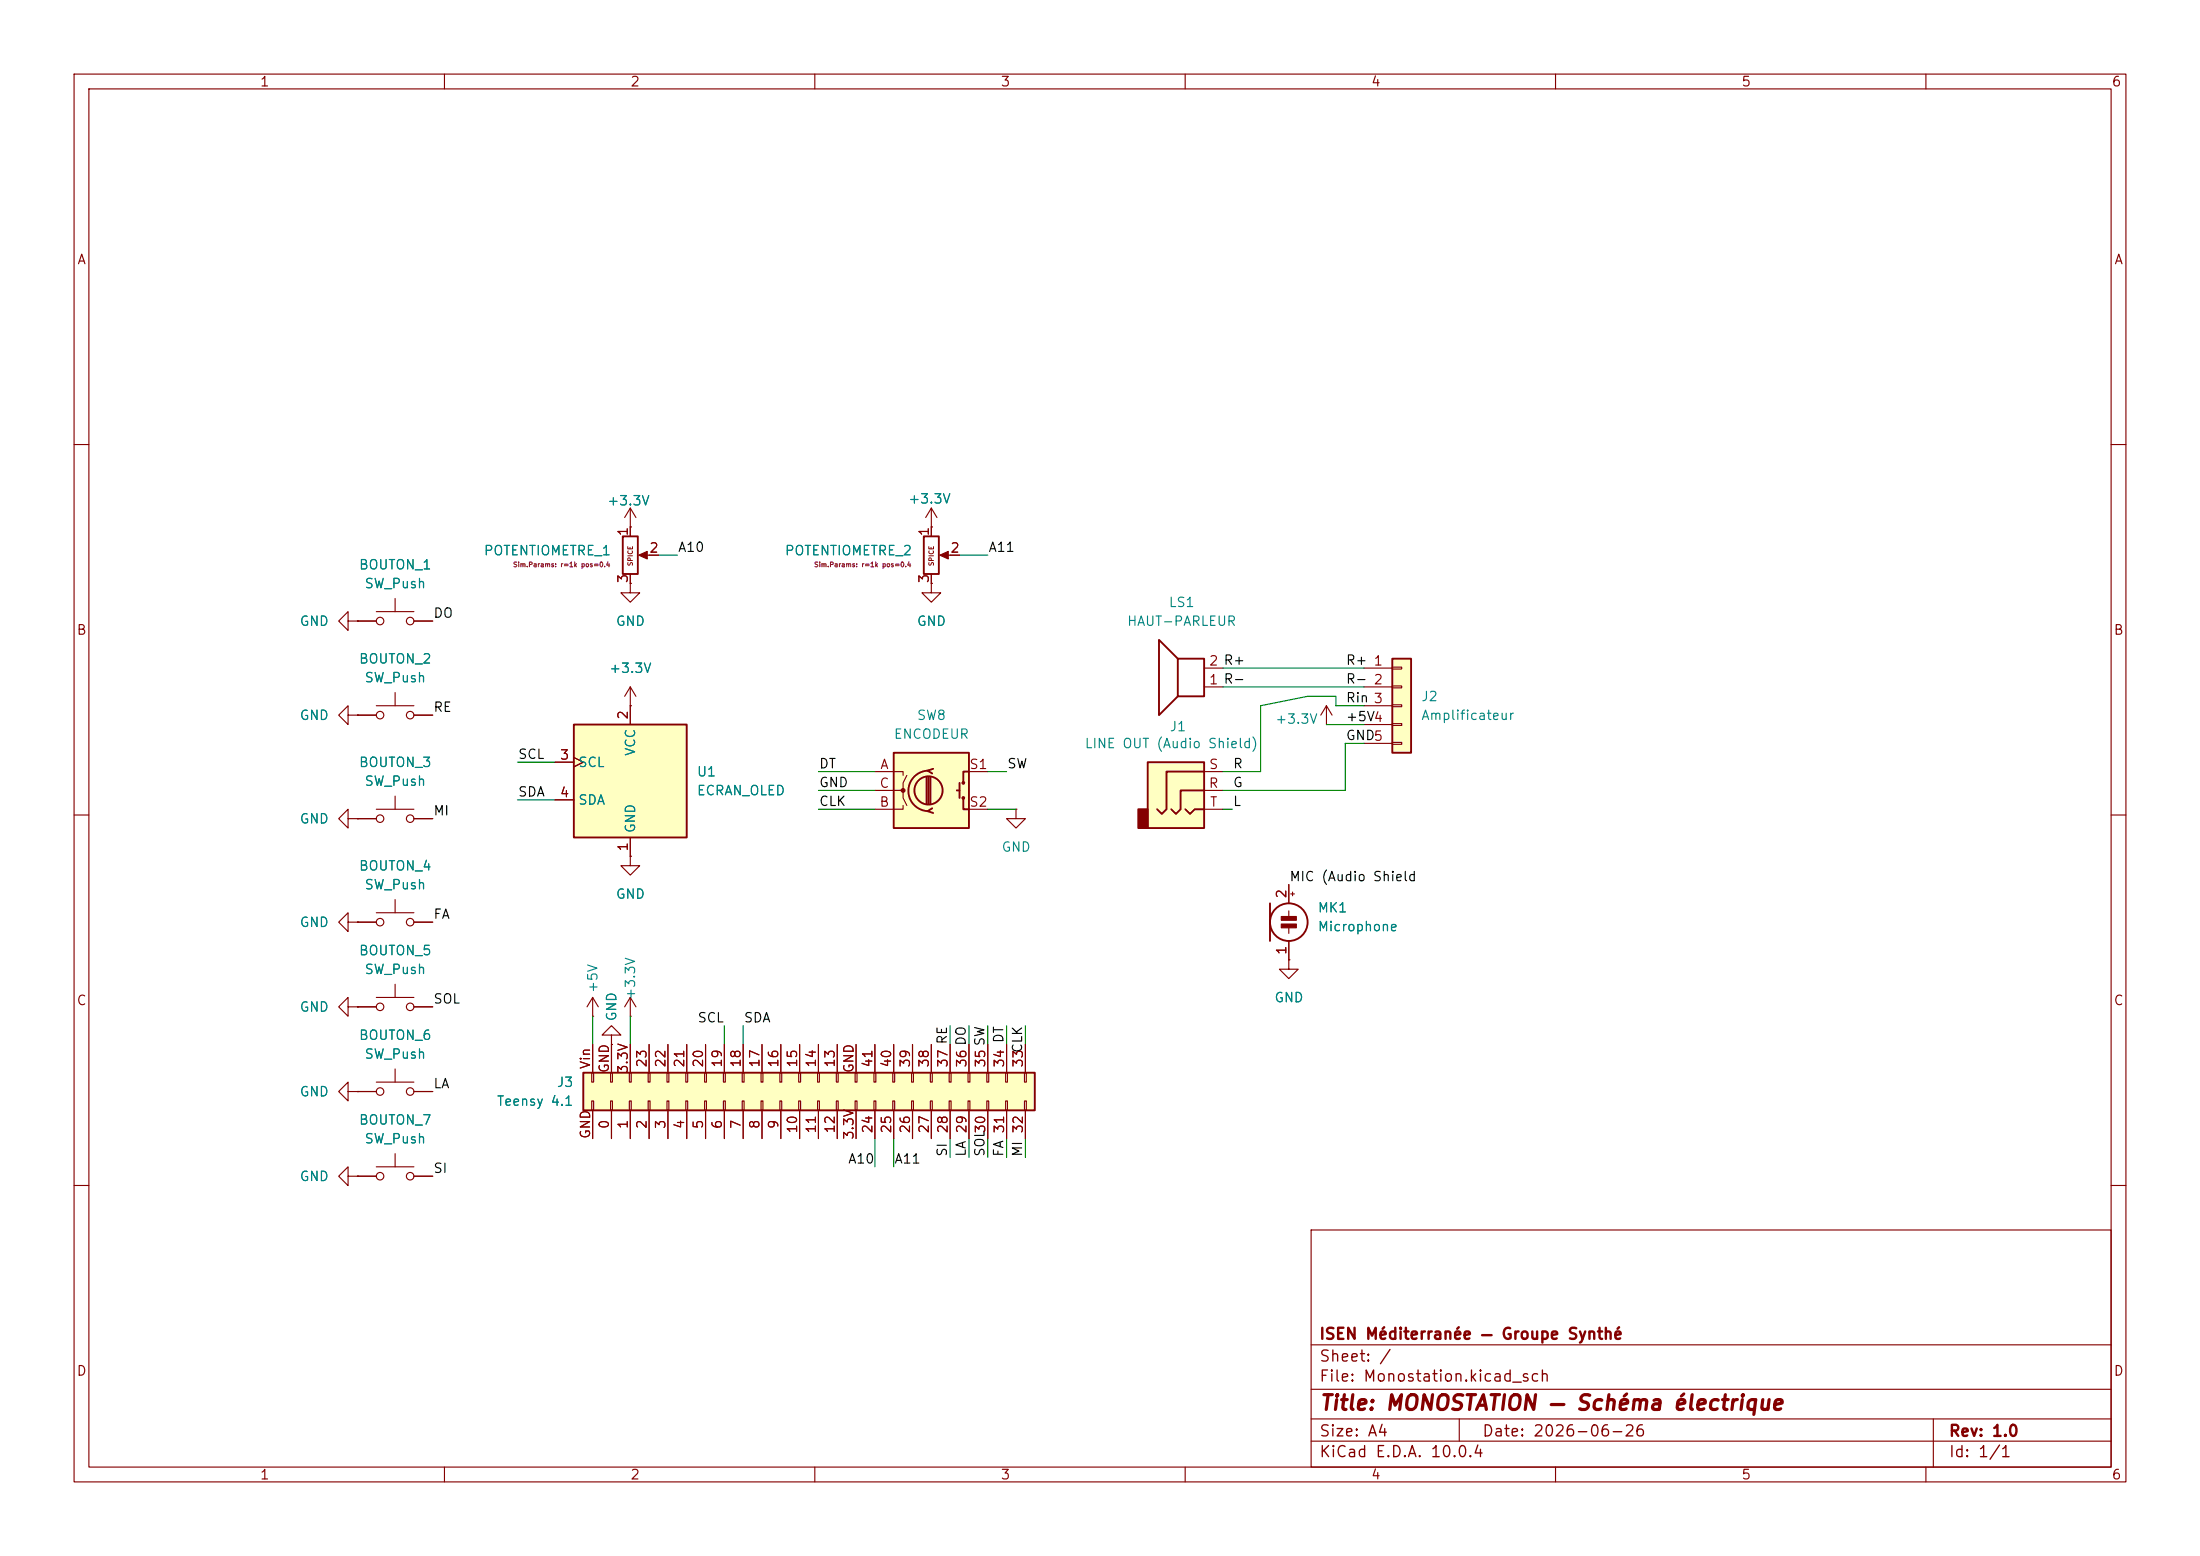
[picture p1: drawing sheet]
<svg xmlns="http://www.w3.org/2000/svg" width="297mm" height="210mm" viewBox="0 0 297 210" stroke-linecap="round" stroke-linejoin="round" font-family="sans-serif">
<g fill="none" stroke="#840000" stroke-width=".15">
<path d="M10 10h277v190h-277zM12 12h273v186h-273zM60 10v2M110 10v2M160 10v2M210 10v2M260 10v2M10 60h2M85.1 71.1h.1M85.1 78.7v1.3h1.3l-1.3 1.3-1.3-1.3h1.3M85.1 78.7h.1M85.1 68.6v3.8"/>
<path d="M85.1 77.5v1.2M85.1 68.6l-.8 1.3M85.1 68.6l.8 1.3M86.6 74.9h2.3M125.7 71.1h.1M125.7 78.7v1.3h1.3l-1.3 1.3-1.2-1.3h1.2M125.7 78.7h.1M125.7 68.6l-.7 1.3M125.7 68.6l.8 1.3M125.7 68.6v3.8M125.7 77.5v1.2M127.3 74.9h2.2"/>
<path d="M285 60h2M47 83.8v-1.2l-1.3 1.2 1.3 1.3v-1.3h1.3M47 96.5v-1.2l-1.3 1.2 1.3 1.3v-1.3h1.3M48.3 83.8h.1M48.3 96.5h.1M48.3 83.8h2.5M50.8 82.6h5.1M53.3 80.8v1.8M55.9 83.8h2.5M85.1 95.3h.1M85.1 92.7v2.6M85.1 92.7l-.8 1.3"/>
<path d="M85.1 92.7l.8 1.3M162.6 92.7h2.5M162.6 90.2h2.5M179.1 97.8h.1M179.1 95.3l-.8 1.2M179.1 95.3l.7 1.2M179.1 95.3v2.5M10 110h2M47 110.5v-1.3l-1.3 1.3 1.3 1.3v-1.3h1.3M48.3 110.5h.1M48.3 110.5h2.5M50.8 109.2h5.1"/>
<path d="M53.3 107.4v1.8M55.9 110.5h2.5M285 110h2M47 135.9v-1.3l-1.3 1.3 1.3 1.3v-1.3h1.3M47 124.5v-1.3l-1.3 1.3 1.3 1.2v-1.2h1.3M48.3 135.9h.1M48.3 124.5h.1M48.3 135.9h2.5M48.3 124.5h2.5M50.8 134.6h5.1M50.8 123.2h5.1M53.3 121.4v1.8"/>
<path d="M53.3 132.8v1.8M55.9 135.9h2.5M55.9 124.5h2.5M82.5 139.7h1.3l-1.3-1.3-1.2 1.3h1.2v1.3M47 158.8v-1.3l-1.3 1.3 1.3 1.2v-1.2h1.3M47 147.3v-1.2l-1.3 1.2 1.3 1.3v-1.3h1.3M48.3 158.8h.1M48.3 147.3h.1M48.3 158.8h2.5M48.3 147.3h2.5M50.8 157.5h5.1M50.8 146.1h5.1"/>
<path d="M53.3 144.3v1.8M53.3 155.7v1.8M55.9 158.8h2.5M55.9 147.3h2.5M82.5 141h.1M10 160h2M177 166h108v32h-108zM285 160h2M60 198v2M110 198v2M160 198v2M177 194.5h108"/>
<path d="M177 191.5h108M177 187.5h108M177 181.5h108M197 191.5v3M210 198v2M260 198v2M261 191.5v6.5"/>
<circle cx="51.3" cy="83.8" r=".51"/>
<circle cx="55.4" cy="83.8" r=".51"/>
<circle cx="51.3" cy="110.5" r=".51"/>
<circle cx="55.4" cy="110.5" r=".51"/>
<circle cx="51.3" cy="124.5" r=".51"/>
<circle cx="51.3" cy="135.9" r=".51"/>
<circle cx="55.4" cy="124.5" r=".51"/>
<circle cx="55.4" cy="135.9" r=".51"/>
<circle cx="51.3" cy="158.8" r=".51"/>
<circle cx="51.3" cy="147.3" r=".51"/>
<circle cx="55.4" cy="158.8" r=".51"/>
<circle cx="55.4" cy="147.3" r=".51"/>
</g>
<path d="M84.1 72.4h2v5.1h-2zM124.7 72.4h2v5.1h-2zM159 88.9h3.6v5.1h-3.6zM159 88.9l-2.5-2.5v10.1l2.5-2.5" fill="none" stroke="#840000" stroke-width=".25"/>
<g fill="#840000" stroke="#840000" stroke-width=".15">
<path d="M126.9 74.9l1.1-.5v1z"/>
<path d="M86.2 74.9l1.2-.5v1z"/>
</g>
<path d="M188 88.9h2.5v12.7h-2.5z" fill="#ffffc2"/>
<path d="M188 88.9h2.5v12.7h-2.5z" fill="none" stroke="#840000" stroke-width=".25"/>
<path d="M184.1 90.2h3.9M184.1 92.7h3.9M184.1 95.3h3.9M184.1 97.8h3.9M188 90h1.2v.3h-1.2zM188 92.6h1.2v.2h-1.2zM188 95.1h1.2v.3h-1.2zM188 97.7h1.2v.2h-1.2zM184.1 100.3h3.9M188 100.2h1.2v.3h-1.2z" fill="none" stroke="#840000" stroke-width=".15"/>
<path d="M120.6 101.6h10.2v10.2h-10.2z" fill="#ffffc2"/>
<g fill="none" stroke="#840000" stroke-width=".25">
<path d="M120.6 101.6h10.2v10.2h-10.2zM125.1 104.9v3.6M125.3 104a2.73 2.73 0 0 0-2.7 2.7 2.73 2.73 0 0 0 2.7 2.8M125.3 104.9v3.6M125.6 104.9v3.6M125.9 109.1l-.7 .4 .8 .2M126 103.8l-.8 .2 .7 .4M129.2 106.7h.3M129.5 105.7v2M130 107.7v1.5h.8M130.8 104.1h-.8v1.6"/>
<circle cx="125.3" cy="106.7" r="1.9"/>
<circle cx="130" cy="107.7" r=".13"/>
<circle cx="130" cy="105.7" r=".13"/>
</g>
<path d="M118.1 104.1h3.8v.5M118.1 106.7h3.8v1l.5 1M121.9 108.7v.5h-3.8M122.4 104.6l-.5 1.1v1h-.5M130.8 104.1h2.5M130.8 109.2h2.5M137.2 109.2v1.3h1.2l-1.2 1.3-1.3-1.3h1.3M137.2 109.2h.1" fill="none" stroke="#840000" stroke-width=".15"/>
<circle cx="121.9" cy="106.7" r=".25" fill="#840000" stroke="#840000" stroke-width=".15"/>
<path d="M77.5 97.8h15.2v15.2h-15.2z" fill="#ffffc2"/>
<g fill="none" stroke="#840000" stroke-width=".25">
<path d="M77.5 97.8h15.2v15.2h-15.2zM171.4 121.9v5.1"/>
<circle cx="174" cy="124.5" r="2.54"/>
</g>
<g fill="none" stroke="#840000" stroke-width=".15">
<path d="M85.1 95.3v2.5M74.9 102.9h2.6M74.9 108h2.6M77.5 102.2l1.2 .7-1.2 .6M85.1 113v2.6M174 119.4v2.5M174 129.5v1.3h1.3l-1.3 1.3-1.3-1.3h1.3M174 129.5h.1M174 122.9v.8M174 125.2v.8M174 127v2.5M174.2 120.7h.6"/>
<path d="M174.5 120.4v.5"/>
</g>
<g fill="#840000" stroke="#840000" stroke-width=".15">
<path d="M173 123.7h2v.5h-2z"/>
<path d="M173 124.7h2v.5h-2z"/>
</g>
<path d="M78.7 144.8h61v5.1h-61z" fill="#ffffc2"/>
<path d="M78.7 144.8h61v5.1h-61z" fill="none" stroke="#840000" stroke-width=".25"/>
<g fill="none" stroke="#840000" stroke-width=".15">
<path d="M48.3 96.5h2.5M50.8 95.3h5.1M53.3 93.5v1.8M55.9 96.5h2.5M85.1 115.6v1.2h1.3l-1.3 1.3-1.3-1.3h1.3M85.1 115.6h.1M80 137.2h.1M80 134.6v2.6M80 134.6l-.8 1.3M80 134.6l.8 1.3M85.1 137.2h.1M85.1 134.6v2.6"/>
<path d="M85.1 134.6l-.8 1.3M85.1 134.6l.8 1.3M79.9 148.6h.2v1.3h-.2zM79.9 144.8h.2v1.3h-.2zM80 141v3.8M80 149.9v3.8M82.4 148.6h.3v1.3h-.3zM82.4 144.8h.3v1.3h-.3zM82.5 141v3.8M82.5 149.9v3.8M85 148.6h.2v1.3h-.2zM85 144.8h.2v1.3h-.2z"/>
<path d="M85.1 141v3.8M85.1 149.9v3.8M87.5 148.6h.3v1.3h-.3zM87.5 144.8h.3v1.3h-.3zM87.6 141v3.8M87.6 149.9v3.8M90 148.6h.3v1.3h-.3zM90 144.8h.3v1.3h-.3zM90.2 141v3.8M90.2 149.9v3.8M92.6 148.6h.2v1.3h-.2zM92.6 144.8h.2v1.3h-.2z"/>
<path d="M92.7 141v3.8M92.7 149.9v3.8M95.1 148.6h.3v1.3h-.3zM95.1 144.8h.3v1.3h-.3zM95.2 141v3.8M95.2 149.9v3.8M97.7 148.6h.2v1.3h-.2zM97.7 144.8h.2v1.3h-.2zM97.8 141v3.8M97.8 149.9v3.8M100.2 148.6h.3v1.3h-.3zM100.2 144.8h.3v1.3h-.3z"/>
<path d="M100.3 141v3.8M100.3 149.9v3.8M102.7 148.6h.3v1.3h-.3zM102.7 144.8h.3v1.3h-.3zM102.9 141v3.8M102.9 149.9v3.8M105.3 148.6h.2v1.3h-.2zM105.3 144.8h.2v1.3h-.2zM105.4 141v3.8M105.4 149.9v3.8M107.8 148.6h.3v1.3h-.3zM107.8 144.8h.3v1.3h-.3z"/>
<path d="M107.9 141v3.8M107.9 149.9v3.8M110.4 148.6h.2v1.3h-.2zM110.4 144.8h.2v1.3h-.2zM110.5 141v3.8M110.5 149.9v3.8M112.9 148.6h.3v1.3h-.3zM112.9 144.8h.3v1.3h-.3zM113 141v3.8M113 149.9v3.8M115.4 148.6h.3v1.3h-.3zM115.4 144.8h.3v1.3h-.3z"/>
<path d="M115.6 141v3.8M115.6 149.9v3.8M118 148.6h.2v1.3h-.2zM118 144.8h.2v1.3h-.2zM118.1 141v3.8M118.1 149.9v3.8M120.5 148.6h.3v1.3h-.3zM120.5 144.8h.3v1.3h-.3zM120.6 141v3.8M120.6 149.9v3.8M123.1 148.6h.2v1.3h-.2zM123.1 144.8h.2v1.3h-.2z"/>
<path d="M123.2 141v3.8M123.2 149.9v3.8M125.6 148.6h.3v1.3h-.3zM125.6 144.8h.3v1.3h-.3zM125.7 141v3.8M125.7 149.9v3.8M128.1 148.6h.3v1.3h-.3zM128.1 144.8h.3v1.3h-.3zM128.3 141v3.8M128.3 149.9v3.8M130.7 148.6h.2v1.3h-.2zM130.7 144.8h.2v1.3h-.2z"/>
<path d="M130.8 141v3.8M130.8 149.9v3.8M133.2 148.6h.3v1.3h-.3zM133.2 144.8h.3v1.3h-.3zM133.3 141v3.8M133.3 149.9v3.8M135.8 148.6h.2v1.3h-.2zM135.8 144.8h.2v1.3h-.2zM135.9 141v3.8M135.9 149.9v3.8M138.3 148.6h.3v1.3h-.3zM138.3 144.8h.3v1.3h-.3z"/>
<path d="M138.4 141v3.8M138.4 149.9v3.8"/>
<circle cx="51.3" cy="96.5" r=".51"/>
<circle cx="55.4" cy="96.5" r=".51"/>
</g>
<path d="M154.9 102.9h7.7v8.9h-7.7z" fill="#ffffc2"/>
<path d="M153.7 109.2h1.2v2.6h-1.2z" fill="#840000" stroke="#840000" stroke-width=".25"/>
<path d="M154.9 102.9h7.7v8.9h-7.7zM160 109.2l.7 .7 .6-.7h1.3M162.6 106.7h-3.2v2.5l-.7 .7-.6-.7M162.6 104.1h-5.1v5.1l-.7 .7-.6-.7" fill="none" stroke="#840000" stroke-width=".25"/>
<g fill="none" stroke="#840000" stroke-width=".15">
<path d="M85.1 78.7h.1M85.1 71.1h.1M85.1 71.1v1.3M85.1 77.5v1.2M87.6 74.9h1.3M125.7 71.1h.1M125.7 78.7h.1M125.7 71.1v1.3M125.7 77.5v1.2M128.3 74.9h1.2M48.3 96.5h.1M48.3 83.8h.1"/>
<path d="M48.3 83.8h2.5M48.3 96.5h2.5M55.9 83.8h2.5M55.9 96.5h2.5M85.1 95.3h.1M85.1 95.3v2.5M48.3 110.5h.1M48.3 110.5h2.5M55.9 110.5h2.5M74.9 102.9h2.6M74.9 108h2.6M77.5 102.2l1.2 .7-1.2 .6"/>
<path d="M85.1 115.6h.1M85.1 113v2.6M162.6 106.7h2.5M162.6 104.1h2.5M162.6 109.2h2.5M174 119.4v2.5M48.3 124.5h.1M48.3 135.9h.1M48.3 124.5h2.5M48.3 135.9h2.5M55.9 124.5h2.5M55.9 135.9h2.5"/>
<path d="M174 129.5h.1M174 127v2.5M48.3 147.3h.1M48.3 158.8h.1M48.3 147.3h2.5M48.3 158.8h2.5M55.9 147.3h2.5M55.9 158.8h2.5M80 141v3.8M80 149.9v3.8M82.5 141h.1M82.5 141v3.8"/>
<path d="M82.5 149.9v3.8M85.1 141v3.8M85.1 149.9v3.8M87.6 141v3.8M87.6 149.9v3.8M90.2 141v3.8M90.2 149.9v3.8M92.7 141v3.8M92.7 149.9v3.8M95.2 141v3.8M95.2 149.9v3.8M97.8 141v3.8"/>
<path d="M97.8 149.9v3.8M100.3 141v3.8M100.3 149.9v3.8M102.9 141v3.8M102.9 149.9v3.8M105.4 141v3.8M105.4 149.9v3.8M107.9 141v3.8M107.9 149.9v3.8M110.5 141v3.8M110.5 149.9v3.8M113 141v3.8"/>
<path d="M113 149.9v3.8M115.6 141v3.8M115.6 149.9v3.8M118.1 141v3.8M118.1 149.9v3.8M120.6 141v3.8M120.6 149.9v3.8M123.2 141v3.8M123.2 149.9v3.8M125.7 141v3.8M125.7 149.9v3.8M128.3 141v3.8"/>
<path d="M128.3 149.9v3.8M130.8 141v3.8M130.8 149.9v3.8M133.3 141v3.8M133.3 149.9v3.8M135.9 141v3.8M135.9 149.9v3.8M138.4 141v3.8M138.4 149.9v3.8"/>
</g>
<g fill="none" stroke="#008400" stroke-width=".15">
<path d="M88.9 74.9h2.5M129.5 74.9h3.8M165.1 92.7h19M165.1 90.2h19M179.1 97.8h5M184.1 95.3h-3.8v-1.3h-3.8l-6.3 1.3v8.8h-5.1M69.8 108h5.1M69.8 102.9h5.1M110.5 109.2h7.6M110.5 104.1h7.6M110.5 106.7h7.6M133.3 109.2h3.9"/>
<path d="M133.3 104.1h2.6M165.1 109.2h1.3M184.1 100.3h-2.5v6.4h-16.5M80 137.2v3.8M85.1 137.2v3.8M97.8 138.4v2.6M100.3 138.4v2.6M128.3 138.4v2.6M130.8 138.4v2.6M133.3 138.4v2.6M135.9 138.4v2.6M138.4 138.4v2.6"/>
<path d="M118.1 153.7v3.8M120.6 153.7v3.8M128.3 153.7v2.5M130.8 153.7v2.5M133.3 153.7v2.5M135.9 153.7v2.5M138.4 153.7v2.5"/>
</g>
<text font-size="2" fill="#840000" x="178" y="190.8">Title: MONOSTATION — Schéma électrique</text>
<g font-size="1.5" fill="#840000">
<text x="178" y="184.2">Sheet: /</text>
<text x="178" y="181.2">ISEN Méditerranée — Groupe Synthé</text>
<text x="178" y="186.9">File: Monostation.kicad_sch</text>
<text x="178" y="197.1">KiCad E.D.A. 10.0.4</text>
<text x="178" y="194.3">Size: A4</text>
<text x="200" y="194.3">Date: 2026-06-26</text>
<text x="263" y="194.3">Rev: 1.0</text>
<text x="263" y="197.1">Id: 1/1</text>
</g>
<g font-size="1.3" fill="#840000">
<text x="35" y="12">1</text>
<text x="85" y="12">2</text>
<text x="135" y="12">3</text>
<text x="185" y="12">4</text>
<text x="235" y="12">5</text>
<text x="285" y="12">6</text>
<text x="10.3" y="36">A</text>
<text x="285.3" y="36">A</text>
<text x="85.1" y="72.5" transform="rotate(-90 85.1 72.5)">1</text>
<text x="87.6" y="74.9">2</text>
<text x="125.7" y="72.5" transform="rotate(-90 125.7 72.5)">1</text>
<text x="128.2" y="74.9">2</text>
<text x="85.1" y="78.8" transform="rotate(-90 85.1 78.8)">3</text>
<text x="125.7" y="78.8" transform="rotate(-90 125.7 78.8)">3</text>
<text x="10.3" y="86">B</text>
<text x="285.3" y="86">B</text>
<text x="163.1" y="92.7">1 R-</text>
<text x="163.1" y="90.1">2 R+</text>
<text x="85.1" y="97.2" transform="rotate(-90 85.1 97.2)">2</text>
<text x="75.5" y="102.8">3</text>
<text x="75.5" y="107.9">4</text>
<text x="118.6" y="106.7">C</text>
<text x="118.7" y="104.1">A</text>
<text x="130.8" y="104.1">S1</text>
<text x="163.1" y="106.7">R</text>
<text x="163.1" y="104.1">S</text>
<text x="118.6" y="109.2">B</text>
<text x="130.8" y="109.2">S2</text>
<text x="163.2" y="109.2">T</text>
<text x="85.1" y="115" transform="rotate(-90 85.1 115)">1</text>
<text x="174" y="121.4" transform="rotate(-90 174 121.4)">2</text>
<text x="174" y="129" transform="rotate(-90 174 129)">1</text>
<text x="10.3" y="136">C</text>
<text x="285.3" y="136">C</text>
<text x="80" y="144.4" transform="rotate(-90 80 144.4)">Vin</text>
<text x="82.5" y="144.9" transform="rotate(-90 82.5 144.9)">GND</text>
<text x="85.1" y="145" transform="rotate(-90 85.1 145)">3.3V</text>
<text x="87.6" y="144.2" transform="rotate(-90 87.6 144.2)">23</text>
<text x="90.1" y="144.2" transform="rotate(-90 90.1 144.2)">22</text>
<text x="92.7" y="144.2" transform="rotate(-90 92.7 144.2)">21</text>
<text x="95.2" y="144.2" transform="rotate(-90 95.2 144.2)">20</text>
<text x="97.8" y="144.2" transform="rotate(-90 97.8 144.2)">19</text>
<text x="100.3" y="144.2" transform="rotate(-90 100.3 144.2)">18</text>
<text x="102.8" y="144.2" transform="rotate(-90 102.8 144.2)">17</text>
<text x="105.4" y="144.2" transform="rotate(-90 105.4 144.2)">16</text>
<text x="107.9" y="144.2" transform="rotate(-90 107.9 144.2)">15</text>
<text x="110.5" y="144.2" transform="rotate(-90 110.5 144.2)">14</text>
<text x="113" y="144.2" transform="rotate(-90 113 144.2)">13</text>
<text x="115.5" y="144.9" transform="rotate(-90 115.5 144.9)">GND</text>
<text x="118.1" y="144.2" transform="rotate(-90 118.1 144.2)">41</text>
<text x="120.6" y="144.2" transform="rotate(-90 120.6 144.2)">40</text>
<text x="123.2" y="144.2" transform="rotate(-90 123.2 144.2)">39</text>
<text x="125.7" y="144.2" transform="rotate(-90 125.7 144.2)">38</text>
<text x="128.2" y="144.2" transform="rotate(-90 128.2 144.2)">37 RE</text>
<text x="128.2" y="144.2" transform="rotate(-90 128.2 144.2)">37</text>
<text x="130.8" y="144.2" transform="rotate(-90 130.8 144.2)">36 DO</text>
<text x="130.8" y="144.2" transform="rotate(-90 130.8 144.2)">36</text>
<text x="133.3" y="144.2" transform="rotate(-90 133.3 144.2)">35 SW</text>
<text x="133.3" y="144.2" transform="rotate(-90 133.3 144.2)">35</text>
<text x="135.9" y="144.2" transform="rotate(-90 135.9 144.2)">34 DT</text>
<text x="135.9" y="144.2" transform="rotate(-90 135.9 144.2)">34</text>
<text x="138.4" y="144.2" transform="rotate(-90 138.4 144.2)">33</text>
<text x="80" y="153.8" transform="rotate(-90 80 153.8)">GND</text>
<text x="82.5" y="152.5" transform="rotate(-90 82.5 152.5)">0</text>
<text x="85.1" y="152.5" transform="rotate(-90 85.1 152.5)">1</text>
<text x="87.6" y="152.5" transform="rotate(-90 87.6 152.5)">2</text>
<text x="90.1" y="152.5" transform="rotate(-90 90.1 152.5)">3</text>
<text x="92.7" y="152.5" transform="rotate(-90 92.7 152.5)">4</text>
<text x="95.2" y="152.5" transform="rotate(-90 95.2 152.5)">5</text>
<text x="97.8" y="152.5" transform="rotate(-90 97.8 152.5)">6</text>
<text x="100.3" y="152.5" transform="rotate(-90 100.3 152.5)">7</text>
<text x="102.8" y="152.5" transform="rotate(-90 102.8 152.5)">8</text>
<text x="105.4" y="152.5" transform="rotate(-90 105.4 152.5)">9</text>
<text x="107.9" y="153.1" transform="rotate(-90 107.9 153.1)">10</text>
<text x="110.5" y="153.1" transform="rotate(-90 110.5 153.1)">11</text>
<text x="113" y="153.1" transform="rotate(-90 113 153.1)">12</text>
<text x="115.5" y="153.9" transform="rotate(-90 115.5 153.9)">3.3V</text>
<text x="118.1" y="153.1" transform="rotate(-90 118.1 153.1)">24</text>
<text x="120.6" y="153.1" transform="rotate(-90 120.6 153.1)">25</text>
<text x="123.2" y="153.1" transform="rotate(-90 123.2 153.1)">26</text>
<text x="125.7" y="153.1" transform="rotate(-90 125.7 153.1)">27</text>
<text x="128.2" y="153.1" transform="rotate(-90 128.2 153.1)">28</text>
<text x="130.8" y="153.1" transform="rotate(-90 130.8 153.1)">29</text>
<text x="133.3" y="153.1" transform="rotate(-90 133.3 153.1)">30</text>
<text x="135.9" y="153.1" transform="rotate(-90 135.9 153.1)">31</text>
<text x="138.4" y="153.1" transform="rotate(-90 138.4 153.1)">32</text>
<text x="10.3" y="186">D</text>
<text x="285.3" y="186">D</text>
<text x="35" y="200">1</text>
<text x="85" y="200">2</text>
<text x="135" y="200">3</text>
<text x="185" y="200">4</text>
<text x="235" y="200">5</text>
<text x="285" y="200">6</text>
</g>
<g font-size="1.3" fill="#008484">
<text x="81.9" y="68.5">+3.3V</text>
<text x="122.5" y="68.3">+3.3V</text>
<text x="48.4" y="77.2">BOUTON_1</text>
<text x="65.2" y="75.3">POTENTIOMETRE_1</text>
<text x="105.9" y="75.3">POTENTIOMETRE_2</text>
<text x="49.1" y="79.7">SW_Push</text>
<text x="157.7" y="82.3">LS1</text>
<text x="40.4" y="84.8">GND</text>
<text x="48.4" y="89.9">BOUTON_2</text>
<text x="83.1" y="84.8">GND</text>
<text x="123.7" y="84.8">GND</text>
<text x="152.1" y="84.8">HAUT-PARLEUR</text>
<text x="49.1" y="92.4">SW_Push</text>
<text x="82.1" y="91.1">+3.3V</text>
<text x="191.8" y="95">J2</text>
<text x="40.4" y="97.5">GND</text>
<text x="120.6" y="100">ENCODEUR</text>
<text x="123.7" y="97.5">SW8</text>
<text x="146.3" y="101.3">LINE OUT (Audio Shield)</text>
<text x="157.8" y="99">J1</text>
<text x="172.1" y="98">+3.3V</text>
<text x="191.8" y="97.5">Amplificateur</text>
<text x="48.4" y="103.8">BOUTON_3</text>
<text x="49.1" y="106.4">SW_Push</text>
<text x="78" y="103.8">SCL</text>
<text x="86.1" y="102.1" transform="rotate(-90 86.1 102.1)">VCC</text>
<text x="94" y="107.7">ECRAN_OLED</text>
<text x="94" y="105.1">U1</text>
<text x="40.4" y="111.5">GND</text>
<text x="78" y="108.9">SDA</text>
<text x="86.1" y="112.5" transform="rotate(-90 86.1 112.5)">GND</text>
<text x="48.4" y="117.8">BOUTON_4</text>
<text x="135.1" y="115.3">GND</text>
<text x="40.4" y="125.4">GND</text>
<text x="49.1" y="120.4">SW_Push</text>
<text x="83.1" y="121.6">GND</text>
<text x="177.8" y="123.5">MK1</text>
<text x="48.4" y="129.2">BOUTON_5</text>
<text x="49.1" y="131.8">SW_Push</text>
<text x="177.8" y="126">Microphone</text>
<text x="40.4" y="136.9">GND</text>
<text x="81" y="134.1" transform="rotate(-90 81 134.1)">+5V</text>
<text x="83.5" y="137.9" transform="rotate(-90 83.5 137.9)">GND</text>
<text x="86.1" y="135" transform="rotate(-90 86.1 135)">+3.3V</text>
<text x="172" y="135.6">GND</text>
<text x="48.4" y="140.7">BOUTON_6</text>
<text x="49.1" y="143.2">SW_Push</text>
<text x="40.4" y="148.3">GND</text>
<text x="67" y="149.6">Teensy 4.1</text>
<text x="75.1" y="147">J3</text>
<text x="48.4" y="152.1">BOUTON_7</text>
<text x="49.1" y="154.6">SW_Push</text>
<text x="40.4" y="159.7">GND</text>
</g>
<g font-size="1.3">
<text x="91.4" y="74.8">A10</text>
<text x="133.3" y="74.8">A11</text>
<text x="58.4" y="83.7">DO</text>
<text x="181.6" y="92.6">R- 2</text>
<text x="181.6" y="95.1">Rin 3</text>
<text x="181.6" y="90">R+ 1</text>
<text x="58.4" y="96.4">RE</text>
<text x="181.6" y="97.7">+5V4</text>
<text x="181.6" y="100.2">GND5</text>
<text x="69.8" y="107.8">SDA</text>
<text x="69.8" y="102.7">SCL</text>
<text x="110.5" y="104">DT</text>
<text x="110.5" y="106.6">GND</text>
<text x="135.9" y="104">SW</text>
<text x="166.4" y="106.6">G</text>
<text x="166.4" y="104">R</text>
<text x="58.4" y="110.4">MI</text>
<text x="110.5" y="109.1">CLK</text>
<text x="166.4" y="109.1">L</text>
<text x="174" y="119.3">MIC (Audio Shield</text>
<text x="58.4" y="124.3">FA</text>
<text x="58.4" y="135.8">SOL</text>
<text x="94.1" y="138.3">SCL</text>
<text x="100.3" y="138.3">SDA</text>
<text x="138.3" y="142.2" transform="rotate(-90 138.3 142.2)">CLK</text>
<text x="58.4" y="147.2">LA</text>
<text x="58.4" y="158.6">SI</text>
<text x="114.4" y="157.4">A10</text>
<text x="120.6" y="157.4">A11</text>
<text x="128.1" y="156.2" transform="rotate(-90 128.1 156.2)">SI</text>
<text x="130.7" y="156.2" transform="rotate(-90 130.7 156.2)">LA 29</text>
<text x="133.2" y="156.2" transform="rotate(-90 133.2 156.2)">SOL</text>
<text x="135.8" y="156.2" transform="rotate(-90 135.8 156.2)">FA 31</text>
<text x="138.3" y="156.2" transform="rotate(-90 138.3 156.2)">MI 32</text>
</g>
<g font-size=".6" fill="#840084">
<text x="69.2" y="76.7">Sim.Params: r=1k pos=0.4</text>
<text x="109.8" y="76.7">Sim.Params: r=1k pos=0.4</text>
</g>
<g font-size=".6" fill="#840000">
<text x="85.6" y="76.5" transform="rotate(-90 85.6 76.5)">SPICE</text>
<text x="126.2" y="76.5" transform="rotate(-90 126.2 76.5)">SPICE</text>
</g>
</svg>
